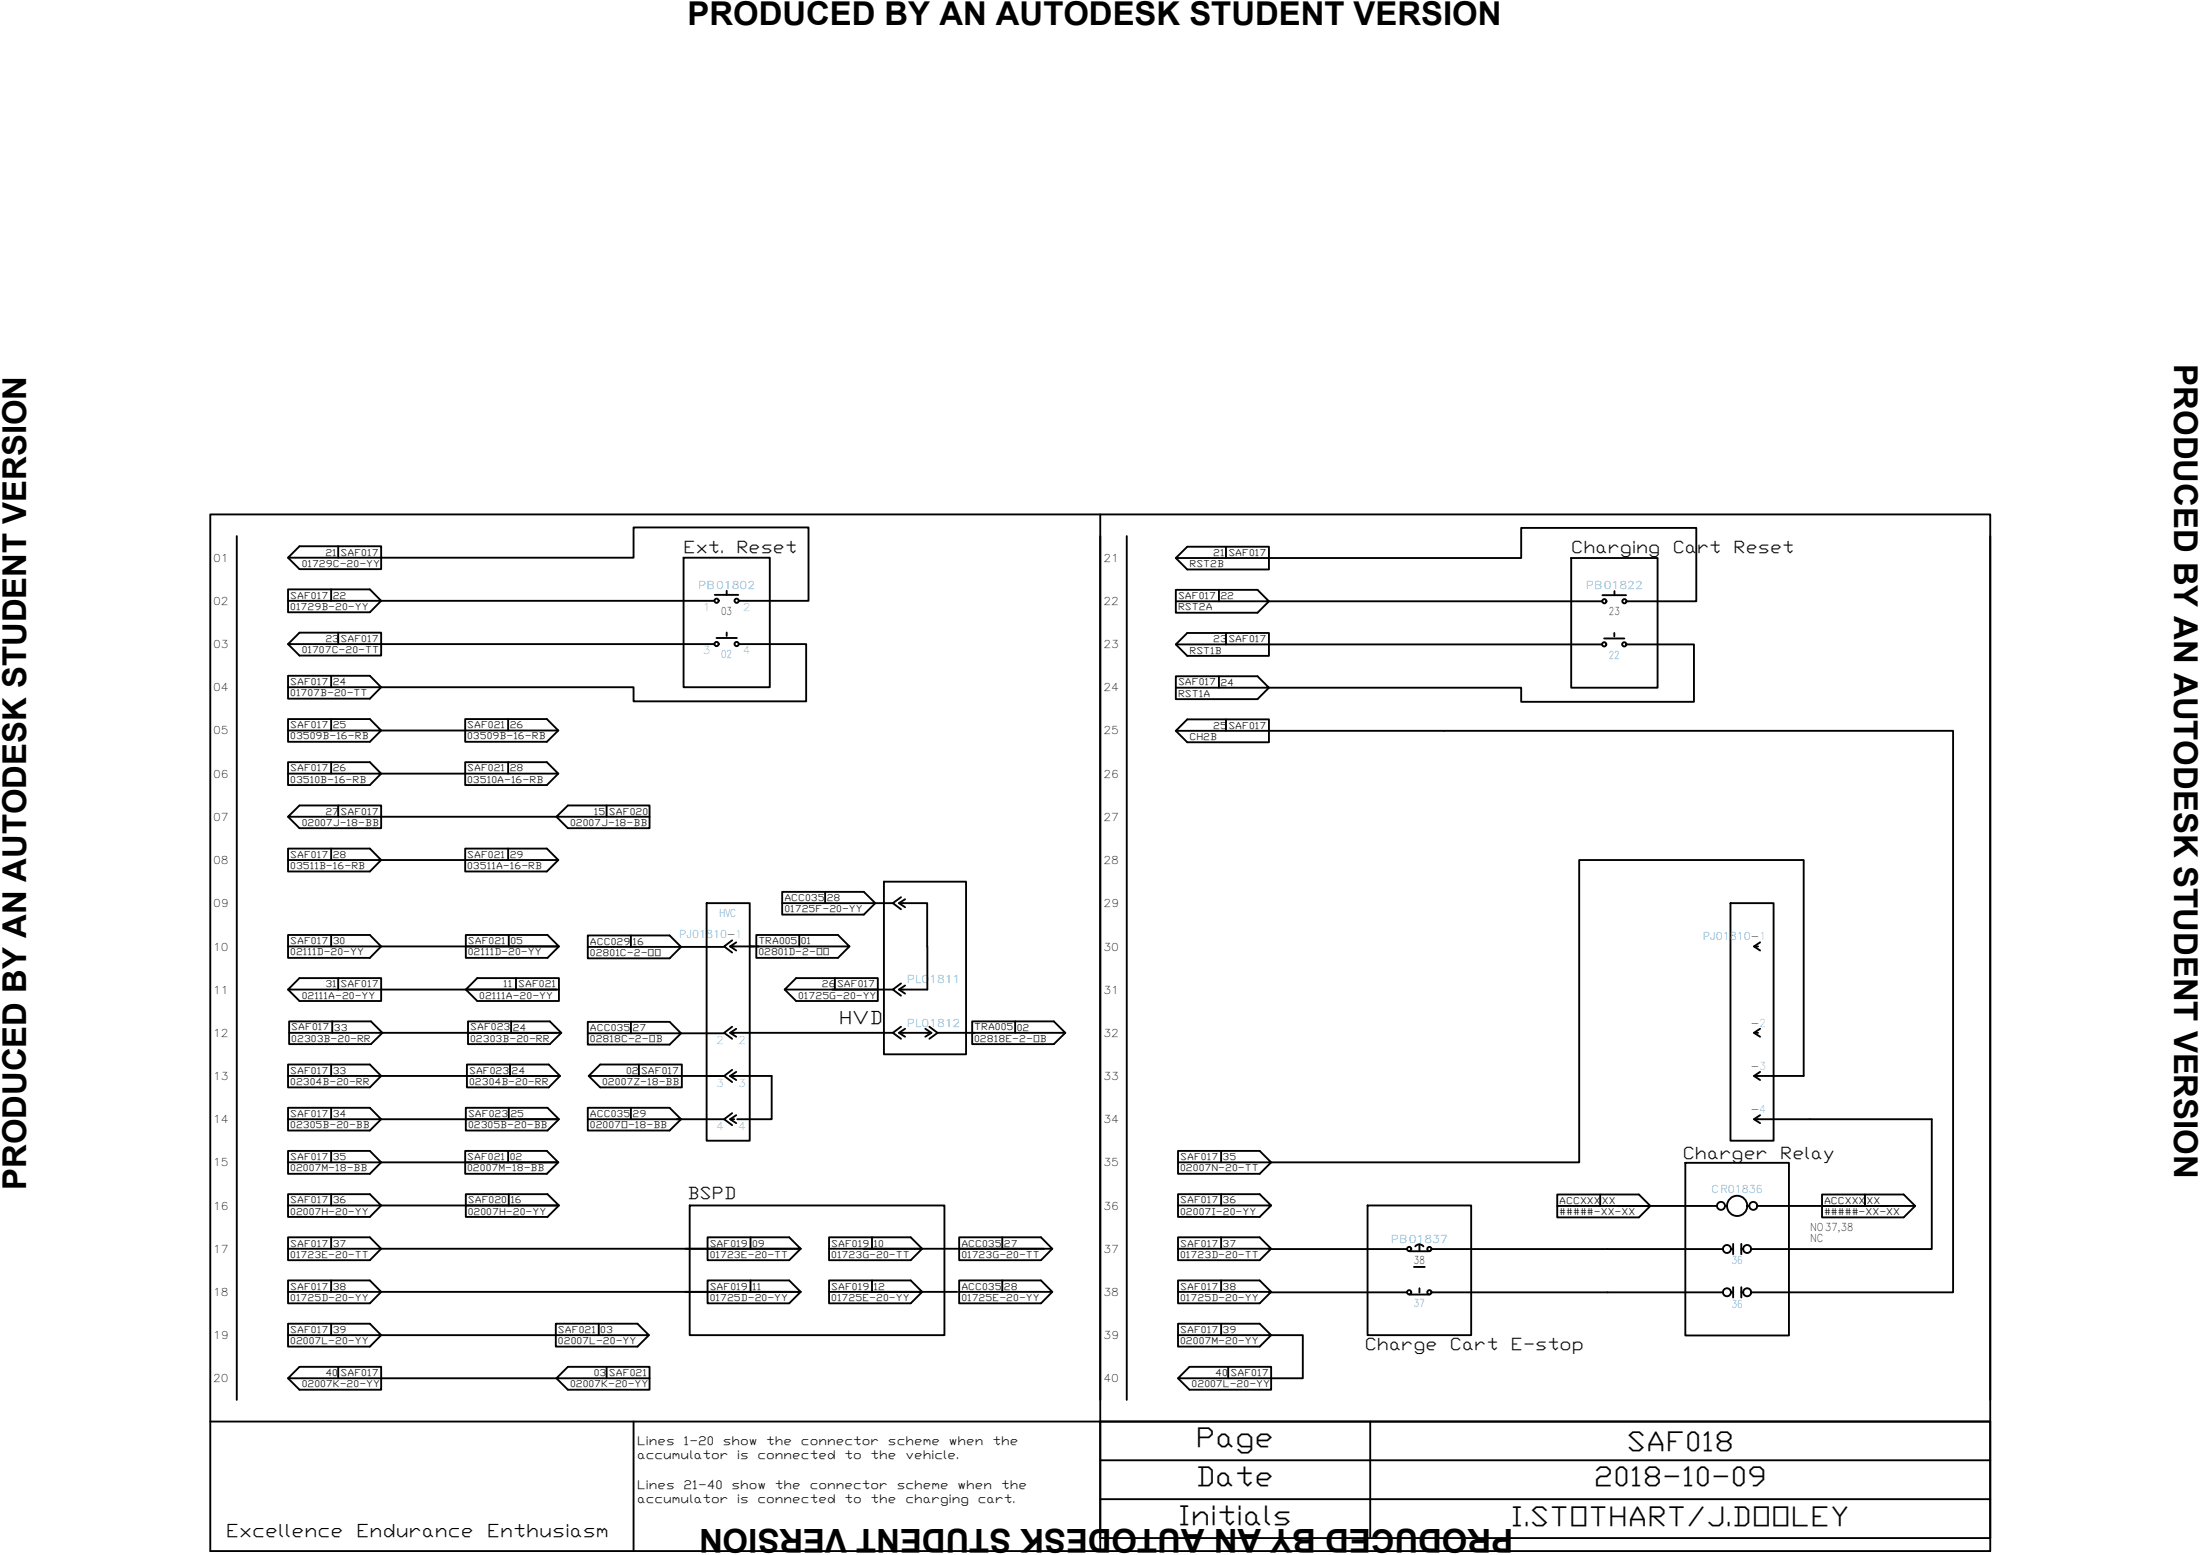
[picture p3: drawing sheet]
<svg xmlns="http://www.w3.org/2000/svg" width="297mm" height="210mm" viewBox="0 0 297 210" stroke-linecap="round" stroke-linejoin="round" font-family="sans-serif">
<g fill="none" stroke="#000" stroke-width=".25">
<path d="M28.4 69.4h240.3v140h-240.3zM32 72.4v116.6M38.9 75.3l1.5 1.5h11.1v-3.1h-11.1l-1.5 1.6h46.6v-4.1h23.7v9.9h-9.5M44.7 79.6v1.5M45.7 73.7v1.6M92.3 75.3h11.6v17.5h-11.6zM98.1 79.7v.6M148.6 69.4v140M152.1 72.4v116.6M158.8 75.3l1.5 1.6h11v-3.1h-11l-1.5 1.5h46.6v-4h23.6v9.9h-9.4M164.6 79.6v1.6M165.5 73.8v1.5"/>
<path d="M212.1 75.3h11.7v17.5h-11.7zM218 79.8v.5M268.7 72.4v116.6M38.9 86.9l1.5 1.6h11.1v-3.1h-11.1l-1.5 1.5h57.6M38.9 81.1h12.6l-1.6-1.5h-11v3h11l1.6-1.5h45M38.9 98.6h12.6l-1.6-1.5h-11v3h11l1.6-1.5M44.7 91.2v1.6M44.7 97.1v1.5M45.7 85.4v1.5M51.1 98.6h24.3l-1.6-1.5h-11v3h11l1.6-1.5M68.6 97.1v1.5M96.5 80.3h3.2"/>
<path d="M96.7 86.1h2.8M98.1 85.4v.4M99.7 86.9h9.1v7.8h-23.3v-1.9h-34l-1.6 1.5h-11v-3.1h11l1.6 1.6h-12.6M158.8 98.7l1.5 1.5h11v-3.1h-11l-1.5 1.6h104.9v75.7h-27.2M158.8 87l1.5 1.5h11v-3.1h-11l-1.5 1.6h57.5M158.8 81.2h12.5l-1.5-1.6h-11v3.1h11l1.5-1.5h45M164.6 91.3v1.5M165.5 85.4v1.6M165.5 97.1v1.6M216.4 80.3h3.1M216.6 86.2h2.7M218 85.4v.5"/>
<path d="M219.6 87h9.1v7.7h-23.3v-1.9h-34.1l-1.5 1.6h-11v-3.1h11l1.5 1.5h-12.5M38.9 110.3l1.5 1.5h11.1v-3.1h-11.1l-1.5 1.6h36.2l1.6 1.5h11v-3.1h-11l-1.6 1.6h12.6M38.9 104.4h12.6l-1.6-1.5h-11v3.1h11l1.6-1.6M38.9 116.1h12.6l-1.6-1.6h-11v3.1h11l1.6-1.5M44.7 102.9v1.5M44.7 114.5v1.6M45.7 108.7v1.6M51.1 104.4h24.3l-1.6-1.5h-11v3.1h11l1.6-1.6M51.1 116.1h24.3l-1.6-1.6h-11v3.1h11l1.6-1.5M68.6 102.9v1.5M68.6 114.5v1.6M81.9 108.7v1.6"/>
<path d="M119.3 119h11.1v23.3h-11.1zM38.9 133.6l1.5 1.5h11.1v-3.1h-11.1l-1.5 1.6h36.2M38.9 127.8h12.6l-1.6-1.6h-11v3.1h11l1.6-1.5h23.6M39 139.4h12.6l-1.5-1.5h-11.1v3h11.1l1.5-1.5M44.7 126.2v1.6M44.9 137.9v1.5M45.7 132v1.6M51.5 139.4h23.7M62.9 127.8h12.6l-1.6-1.6h-11v3.1h11l1.6-1.5M62.9 133.6l1.5 1.5h11.1v-3.1h-11.1l-1.5 1.6h12.6M63.2 139.4h12.6l-1.6-1.5h-11v3h11l1.6-1.5M68.7 126.2v1.6"/>
<path d="M69 137.9v1.5M69.7 132v1.6M79.4 139.5h12.6l-1.6-1.6h-11v3.1h11l1.6-1.5h5.8M79.4 127.8h12.6l-1.6-1.5h-11v3.1h11l1.6-1.6h5.8M85.2 126.3v1.5M85.2 137.9v1.6M95.4 121.9h5.8v32.1h-5.8zM98.6 127.8h3.8M98.6 139.4h22M98.9 126.9l-1.1 .9 1.1 .8M98.9 138.6l-1.1 .8 1.1 .8M99.4 127.2l-.8 .6 .8 .5"/>
<path d="M99.4 138.9l-.8 .5 .8 .5M102.1 127.8h12.6l-1.6-1.6h-11v3.1h11l1.6-1.5M105.6 121.9h12.6l-1.6-1.5h-11v3.1h11l1.6-1.6h2.4M105.9 133.6l1.6 1.5h11v-3.1h-11l-1.6 1.6h12.6M107.9 126.2v1.6M111.4 120.4v1.5M112.4 133.6h8.2M112.7 132v1.6M121.4 121.9h3.8v11.7h-3.8M121.4 139.4h4.4M121.7 138.6l-1.1 .8 1.1 .8M121.7 132.8l-1.1 .8 1.1 .8"/>
<path d="M121.7 121.1l-1.1 .8 1.1 .8M122.2 138.9l-.8 .5 .8 .5M122.2 133l-.8 .6 .8 .5M122.2 121.4l-.8 .5 .8 .6M124.9 138.9l.9 .5-.9 .5M125.5 138.6l1.1 .8-1.1 .8M126.6 139.4h5M131.3 139.4h12.5l-1.5-1.5h-11v3h11l1.5-1.5M137.1 137.9v1.5M233.6 121.9h5.9v32.1h-5.9zM236.8 127.8h.6M236.8 139.4h.6"/>
<path d="M237.6 138.9l-.8 .5 .8 .5M237.6 127.2l-.8 .6 .8 .5M38.9 156.9h12.6l-1.6-1.5h-11v3h11l1.6-1.5M38.9 151.1h12.6l-1.6-1.6h-11v3.1h11l1.6-1.5h23.6M38.9 145.2h12.6l-1.6-1.5h-11v3.1h11l1.6-1.6M44.7 143.7v1.5M44.7 149.5v1.6M44.7 155.4v1.5M51.4 156.9h23.6M51.4 145.2h23.6M62.8 156.9h12.6l-1.6-1.5h-11v3h11l1.6-1.5M62.9 151.1h12.6l-1.6-1.6h-11v3.1h11l1.6-1.5"/>
<path d="M63 145.2h12.6l-1.5-1.5h-11.1v3.1h11.1l1.5-1.6M68.6 155.4v1.5M68.7 149.5v1.6M68.9 143.7v1.5M79.4 151.1h12.6l-1.6-1.6h-11v3.1h11l1.6-1.5M79.5 145.2l1.5 1.6h11.1v-3.1h-11.1l-1.5 1.5h12.6M85.2 149.5v1.6M86.3 143.7v1.5M91.4 151.1h6.4M92 145.2h5.8M98.6 145.2h5.6v5.9h-4.7M98.6 151.1h.5"/>
<path d="M98.9 144.4l-1.1 .8 1.1 .9M98.9 150.3l-1.1 .8 1.1 .8M99.4 144.7l-.8 .5 .8 .6M99.4 150.5l-.8 .6 .8 .5M164.9 155.4v1.5M227.5 157h14v23.3h-14zM236.8 151.1h24v17.5h-24.3M236.8 145.2h6.7v-29.1h-30.3v40.8h-41.6l-1.5 1.5h-11v-3h11l1.5 1.5h-12.5M237.6 150.5l-.8 .6 .8 .5M237.6 144.7l-.8 .5 .8 .6M38.9 168.6h12.6l-1.6-1.6h-11v3.1h11l1.6-1.5h56.6l-1.5 1.5h-11.1v-3.1h11.1l1.5 1.6h-12.6M38.9 174.4h12.6l-1.6-1.6h-11v3.1h11l1.6-1.5h56.6l-1.5 1.5h-11.1v-3.1h11.1l1.5 1.6h-12.6"/>
<path d="M38.9 162.7h12.6l-1.6-1.5h-11v3.1h11l1.6-1.6h23.6M44.7 161.2v1.5M44.7 167v1.6M44.7 172.8v1.6M44.7 178.7v1.5M62.9 162.7h12.6l-1.6-1.5h-11v3.1h11l1.6-1.6M68.7 161.2v1.5M80.8 178.7v1.5M93.1 162.7h34.4v17.5h-34.4zM101.3 167v1.6M101.3 172.8v1.6M111.9 168.6h12.6l-1.5-1.6h-11.1v3.1h11.1l1.5-1.5"/>
<path d="M111.9 174.4h12.6l-1.5-1.6h-11.1v3.1h11.1l1.5-1.5M116.6 168.6h24.4M116.6 174.4h12.7M117.7 167v1.6M117.7 172.8v1.6M129.5 168.6h12.6l-1.5-1.6h-11.1v3.1h11.1l1.5-1.5M129.5 174.4h12.6l-1.5-1.6h-11.1v3.1h11.1l1.5-1.5M135.3 167v1.6M135.3 172.8v1.6M159.1 168.6h12.5l-1.5-1.6h-11v3.1h11l1.5-1.5M159.1 174.4h12.5l-1.5-1.6h-11v3.1h11l1.5-1.5M159.1 162.7h12.5l-1.5-1.5h-11v3.1h11l1.5-1.6"/>
<path d="M164.9 161.2v1.5M164.9 167v1.6M164.9 172.8v1.6M164.9 178.7v1.5M171.3 168.6h18.7M171.3 174.4h18.7M171.4 162.7v.1M184.6 162.7h14v17.5h-14zM190.3 168.9h2.7M190.3 174.7h2.7M190.9 171h1.5M191.1 168.2a.69 .69 0 0 1 1.1 0"/>
<path d="M191.7 168v.9M191.7 173.9v.6M193.3 168.6h39.3M193.3 174.4h39.3M210.3 162.8h12.5l-1.5-1.6h-11v3.1h11l1.5-1.5M216.1 161.2v1.6M218.5 162.8h13.3M232.9 162.8h.3M233.7 168.6h.3M233.7 174.4h.3M234 167.9v1.4M234 173.8v1.3"/>
<path d="M235.1 168.6h.3M235.1 174.4h.3M235.1 167.9v1.4M235.1 173.8v1.3M235.9 162.8h.3M237.3 162.8h17.7M246 162.8h12.6l-1.6-1.6h-11v3.1h11l1.6-1.5M251.8 161.2v1.6M28.4 191.9h240.3v15.7h-120.1v-15.7M38.9 180.2h12.6l-1.6-1.5h-11v3.1h11l1.6-1.6M38.9 186l1.5 1.6h11.1v-3.1h-11.1l-1.5 1.5h36.2l1.6 1.6h11v-3.1h-11l-1.6 1.5h12.6M45.7 184.5v1.5"/>
<path d="M51.4 180.2h36.2l-1.5-1.5h-11.1v3.1h11.1l1.5-1.6M81.9 184.5v1.5M85.5 191.9v17.5M148.6 197.1h120.1M159.1 180.2h12.5l-1.5-1.5h-11v3.1h11l1.5-1.6h4.3v5.8h-16.8l1.5-1.5h11v3.1h-11l-1.5-1.6M165.8 184.5v1.5M185 191.9v15.7M148.6 202.4h120.1"/>
<circle cx="96.7" cy="81.1" r=".29"/>
<circle cx="96.7" cy="86.9" r=".29"/>
<circle cx="99.5" cy="86.9" r=".29"/>
<circle cx="99.5" cy="81.1" r=".29"/>
<circle cx="216.6" cy="87" r=".29"/>
<circle cx="216.6" cy="81.2" r=".29"/>
<circle cx="219.3" cy="87" r=".29"/>
<circle cx="219.3" cy="81.2" r=".29"/>
<circle cx="190.3" cy="168.6" r=".29"/>
<circle cx="190.3" cy="174.4" r=".29"/>
<circle cx="193" cy="174.4" r=".29"/>
<circle cx="193" cy="168.6" r=".29"/>
<circle cx="232.4" cy="162.8" r=".54"/>
<circle cx="233.2" cy="168.6" r=".54"/>
<circle cx="233.2" cy="174.4" r=".54"/>
<circle cx="234.5" cy="162.8" r="1.37"/>
<circle cx="235.9" cy="168.6" r=".54"/>
<circle cx="235.9" cy="174.4" r=".54"/>
<circle cx="236.7" cy="162.8" r=".54"/>
</g>
<g font-size="4.4">
<text x="92.8" y="3.4">PRODUCED BY AN AUTODESK STUDENT VERSION</text>
<text x="293.6" y="49.2" transform="rotate(90 293.6 49.2)">PRODUCED BY AN AUTODESK STUDENT VERSION</text>
<text x="3.5" y="160.6" transform="rotate(-90 3.5 160.6)">PRODUCED BY AN AUTODESK STUDENT VERSION</text>
<text x="204.3" y="206.4" transform="rotate(180 204.3 206.4)">PRODUCED BY AN AUTODESK STUDENT VERSION</text>
</g>
<g font-size="3.7">
<text x="161.5" y="195.4">Page</text>
<text x="219.6" y="195.8">SAF018</text>
<text x="161.4" y="200.7">Date</text>
<text x="215.2" y="200.7">2018-10-09</text>
<text x="159" y="205.9">Initials</text>
<text x="203.9" y="205.9">I.STOTHART/J.DOOLEY</text>
</g>
<g font-size="2.4">
<text x="113.3" y="138.3">HVD</text>
<text x="30.5" y="207.5">Excellence</text>
<text x="48.1" y="207.5">Endurance</text>
<text x="65.8" y="207.5">Enthusiasm</text>
</g>
<g font-size="2.3">
<text x="92.3" y="74.6">Ext.</text>
<text x="99.4" y="74.6">Reset</text>
<text x="212.1" y="74.7">Charging</text>
<text x="225.8" y="74.7">Cart</text>
<text x="234.1" y="74.7">Reset</text>
<text x="92.8" y="161.9">BSPD</text>
<text x="227.2" y="156.4">Charger</text>
<text x="240.4" y="156.4">Relay</text>
<text x="184.3" y="182.3">Charge</text>
<text x="195.8" y="182.3">Cart</text>
<text x="204" y="182.3">E-stop</text>
</g>
<g font-size="1.6">
<text x="86" y="195">Lines</text>
<text x="86" y="196.9">accumulator</text>
<text x="92.3" y="195">1-20</text>
<text x="97.6" y="195">show</text>
<text x="99.5" y="196.9">is</text>
<text x="102.3" y="196.9">connected</text>
<text x="103.5" y="195">the</text>
<text x="108.1" y="195">connector</text>
<text x="114" y="196.9">to</text>
<text x="117.5" y="196.9">the</text>
<text x="119.9" y="195">scheme</text>
<text x="122.2" y="196.9">vehicle.</text>
<text x="128.1" y="195">when</text>
<text x="134" y="195">the</text>
<text x="86" y="200.9">Lines</text>
<text x="86" y="202.9">accumulator</text>
<text x="92.3" y="200.9">21-40</text>
<text x="98.8" y="200.9">show</text>
<text x="99.5" y="202.9">is</text>
<text x="102.3" y="202.9">connected</text>
<text x="104.6" y="200.9">the</text>
<text x="109.3" y="200.9">connector</text>
<text x="114" y="202.9">to</text>
<text x="117.5" y="202.9">the</text>
<text x="121.1" y="200.9">scheme</text>
<text x="122.2" y="202.9">charging</text>
<text x="129.3" y="200.9">when</text>
<text x="132" y="202.9">cart.</text>
<text x="135.2" y="200.9">the</text>
</g>
<g font-size="1.5">
<text x="28.8" y="75.8">01</text>
<text x="149" y="75.8">21</text>
<text x="28.8" y="81.7">02</text>
<text x="97.4" y="83">03</text>
<text x="149" y="81.7">22</text>
<text x="217.2" y="83.1">23</text>
<text x="28.8" y="87.5">03</text>
<text x="149" y="87.5">23</text>
<text x="28.8" y="93.3">04</text>
<text x="149" y="93.3">24</text>
<text x="28.8" y="99.1">05</text>
<text x="149" y="99.1">25</text>
<text x="28.8" y="105">06</text>
<text x="149" y="105">26</text>
<text x="28.8" y="110.8">07</text>
<text x="149" y="110.8">27</text>
<text x="28.8" y="116.6">08</text>
<text x="149" y="116.6">28</text>
<text x="28.8" y="122.5">09</text>
<text x="149" y="122.5">29</text>
<text x="28.8" y="128.3">10</text>
<text x="149" y="128.3">30</text>
<text x="28.8" y="134.1">11</text>
<text x="149" y="134.1">31</text>
<text x="28.8" y="139.9">12</text>
<text x="149" y="139.9">32</text>
<text x="236.4" y="138.6">-2</text>
<text x="28.8" y="145.8">13</text>
<text x="149" y="145.8">33</text>
<text x="236.4" y="144.4">-3</text>
<text x="28.8" y="151.6">14</text>
<text x="149" y="151.6">34</text>
<text x="236.4" y="150.3">-4</text>
<text x="28.8" y="157.5">15</text>
<text x="149" y="157.5">35</text>
<text x="28.8" y="163.3">16</text>
<text x="149" y="163.3">36</text>
<text x="244.4" y="167.6">NC</text>
<text x="244.4" y="166.2">NO37,38</text>
<text x="28.8" y="169.1">17</text>
<text x="149" y="169.1">37</text>
<text x="190.9" y="170.6">38</text>
<text x="28.8" y="174.9">18</text>
<text x="149" y="174.9">38</text>
<text x="28.8" y="180.8">19</text>
<text x="149" y="180.8">39</text>
<text x="28.8" y="186.6">20</text>
<text x="149" y="186.6">40</text>
</g>
<g font-size="1.5" fill="#007fff">
<text x="94.3" y="79.5">PB01802</text>
<text x="214.1" y="79.5">PB01822</text>
<text x="97.1" y="123.8">HVC</text>
<text x="91.7" y="126.7">PJ01810-1</text>
<text x="229.9" y="126.9">PJ01810-1</text>
<text x="122.5" y="132.8">PL01811</text>
<text x="122.5" y="138.6">PL01812</text>
<text x="231.1" y="161">CR01836</text>
<text x="187.8" y="167.7">PB01837</text>
</g>
<g font-size="1.5" fill="#6eddc1">
<text x="94.9" y="82.5">1</text>
<text x="100.3" y="82.5">2</text>
<text x="94.9" y="88.3">3</text>
<text x="100.3" y="88.3">4</text>
<text x="96.7" y="140.9">2</text>
<text x="99.7" y="140.9">2</text>
<text x="96.7" y="146.7">3</text>
<text x="99.7" y="146.7">3</text>
<text x="96.7" y="152.6">4</text>
<text x="99.7" y="152.6">4</text>
</g>
<g font-size="1.5" fill="#00b8b8">
<text x="97.4" y="88.9">02</text>
<text x="217.2" y="88.9">22</text>
<text x="233.8" y="170.7">36</text>
<text x="190.9" y="176.4">37</text>
<text x="233.8" y="176.5">36</text>
</g>
<g font-size="1.3">
<text x="40.7" y="76.5">01729C-20-YY</text>
<text x="43.9" y="75">21 SAF017</text>
<text x="160.6" y="76.6">RST2B</text>
<text x="163.8" y="75">21 SAF017</text>
<text x="39.2" y="80.8">SAF017</text>
<text x="39.2" y="82.3">01729B-20-YY</text>
<text x="44.9" y="80.8">22</text>
<text x="159.1" y="80.9">SAF017</text>
<text x="159.1" y="82.4">RST2A</text>
<text x="164.8" y="80.9">22</text>
<text x="40.7" y="88.2">01707C-20-TT</text>
<text x="43.9" y="86.6">23SAF017</text>
<text x="160.6" y="88.2">RST1B</text>
<text x="163.8" y="86.7">23SAF017</text>
<text x="39.2" y="92.5">SAF017</text>
<text x="39.2" y="94">01707B-20-TT</text>
<text x="44.9" y="92.5">24</text>
<text x="159.1" y="92.5">SAF017</text>
<text x="159.1" y="94">RST1A</text>
<text x="164.8" y="92.5">24</text>
<text x="39.2" y="98.3">SAF017</text>
<text x="39.2" y="99.8">03509B-16-RB</text>
<text x="44.9" y="98.3">25</text>
<text x="63.1" y="98.3">SAF021</text>
<text x="63.1" y="99.8">03509B-16-RB</text>
<text x="68.8" y="98.3">26</text>
<text x="160.6" y="99.9">CH2B</text>
<text x="163.8" y="98.4">25SAF017</text>
<text x="39.2" y="104.1">SAF017</text>
<text x="39.2" y="105.6">03510B-16-RB</text>
<text x="44.9" y="104.1">26</text>
<text x="63.1" y="104.1">SAF021</text>
<text x="63.1" y="105.6">03510A-16-RB</text>
<text x="68.8" y="104.1">28</text>
<text x="40.7" y="111.5">02007J-18-BB</text>
<text x="43.9" y="110">27SAF017</text>
<text x="77" y="111.5">02007J-18-BB</text>
<text x="80.2" y="110">15 SAF020</text>
<text x="39.2" y="115.8">SAF017</text>
<text x="39.2" y="117.3">03511B-16-RB</text>
<text x="44.9" y="115.8">28</text>
<text x="63.1" y="115.8">SAF021</text>
<text x="63.1" y="117.3">03511A-16-RB</text>
<text x="68.8" y="115.8">29</text>
<text x="105.9" y="121.6">ACC035</text>
<text x="105.9" y="123.1">01725F-20-YY</text>
<text x="111.6" y="121.6">28</text>
<text x="39.2" y="127.5">SAF017</text>
<text x="39.2" y="129">02111D-20-YY</text>
<text x="44.9" y="127.5">30</text>
<text x="63.2" y="127.5">SAF021</text>
<text x="63.2" y="129">02111D-20-YY</text>
<text x="68.9" y="127.5">05</text>
<text x="79.7" y="127.5">ACC029</text>
<text x="79.7" y="129">02801C-2-OO</text>
<text x="85.4" y="127.5">16</text>
<text x="102.4" y="127.5">TRA005</text>
<text x="102.4" y="129">02801D-2-OO</text>
<text x="108.1" y="127.5">01</text>
<text x="40.7" y="134.8">02111A-20-YY</text>
<text x="43.9" y="133.3">31 SAF017</text>
<text x="64.7" y="134.8">02111A-20-YY</text>
<text x="67.9" y="133.3">11 SAF021</text>
<text x="107.8" y="134.8">01725G-20-YY</text>
<text x="111" y="133.3">26SAF017</text>
<text x="39.3" y="139.1">SAF017</text>
<text x="39.3" y="140.6">02303B-20-RR</text>
<text x="45.1" y="139.1">33</text>
<text x="63.5" y="139.1">SAF023</text>
<text x="63.5" y="140.6">02303B-20-RR</text>
<text x="69.2" y="139.1">24</text>
<text x="79.7" y="139.2">ACC035</text>
<text x="79.7" y="140.7">02818C-2-OB</text>
<text x="85.4" y="139.2">27</text>
<text x="131.5" y="139.1">TRA005</text>
<text x="131.5" y="140.6">02818E-2-OB</text>
<text x="137.3" y="139.1">02</text>
<text x="39.2" y="144.9">SAF017</text>
<text x="39.2" y="146.5">02304B-20-RR</text>
<text x="44.9" y="144.9">33</text>
<text x="63.3" y="144.9">SAF023</text>
<text x="63.3" y="146.5">02304B-20-RR</text>
<text x="69.1" y="144.9">24</text>
<text x="81.3" y="146.5">02007Z-18-BB</text>
<text x="84.5" y="144.9">02 SAF017</text>
<text x="39.2" y="150.8">SAF017</text>
<text x="39.2" y="152.3">02305B-20-BB</text>
<text x="44.9" y="150.8">34</text>
<text x="63.2" y="150.8">SAF023</text>
<text x="63.2" y="152.3">02305B-20-BB</text>
<text x="68.9" y="150.8">25</text>
<text x="79.7" y="150.8">ACC035</text>
<text x="79.7" y="152.3">02007O-18-BB</text>
<text x="85.4" y="150.8">29</text>
<text x="39.2" y="156.6">SAF017</text>
<text x="39.2" y="158.1">02007M-18-BB</text>
<text x="44.9" y="156.6">35</text>
<text x="63.1" y="156.6">SAF021</text>
<text x="63.1" y="158.1">02007M-18-BB</text>
<text x="68.8" y="156.6">02</text>
<text x="159.3" y="156.6">SAF017</text>
<text x="159.3" y="158.1">02007N-20-TT</text>
<text x="165.1" y="156.6">35</text>
<text x="39.2" y="162.4">SAF017</text>
<text x="39.2" y="163.9">02007H-20-YY</text>
<text x="44.9" y="162.4">36</text>
<text x="63.2" y="162.4">SAF020</text>
<text x="63.2" y="163.9">02007H-20-YY</text>
<text x="68.9" y="162.4">16</text>
<text x="159.3" y="162.4">SAF017</text>
<text x="159.3" y="163.9">02007I-20-YY</text>
<text x="165.1" y="162.4">36</text>
<text x="210.5" y="162.5">ACCXXXXX</text>
<text x="210.5" y="164">#####-XX-XX</text>
<text x="246.3" y="162.5">ACCXXXXX</text>
<text x="246.3" y="164">#####-XX-XX</text>
<text x="39.2" y="168.3">SAF017</text>
<text x="39.2" y="169.8">01723E-20-TT</text>
<text x="44.9" y="168.3">37</text>
<text x="95.8" y="168.3">SAF019</text>
<text x="95.8" y="169.8">01723E-20-TT</text>
<text x="101.5" y="168.3">09</text>
<text x="112.2" y="168.3">SAF019</text>
<text x="112.2" y="169.8">01723G-20-TT</text>
<text x="117.9" y="168.3">10</text>
<text x="129.8" y="168.3">ACC035</text>
<text x="129.8" y="169.8">01723G-20-TT</text>
<text x="135.5" y="168.3">27</text>
<text x="159.3" y="168.3">SAF017</text>
<text x="159.3" y="169.8">01723D-20-TT</text>
<text x="165.1" y="168.3">37</text>
<text x="39.2" y="174.1">SAF017</text>
<text x="39.2" y="175.6">01725D-20-YY</text>
<text x="39.2" y="179.9">SAF017</text>
<text x="44.9" y="174.1">38</text>
<text x="44.9" y="179.9">39</text>
<text x="75.3" y="179.9">SAF021</text>
<text x="81.1" y="179.9">03</text>
<text x="95.8" y="174.1">SAF019</text>
<text x="95.8" y="175.6">01725D-20-YY</text>
<text x="101.5" y="174.1">11</text>
<text x="112.2" y="174.1">SAF019</text>
<text x="112.2" y="175.6">01725E-20-YY</text>
<text x="117.9" y="174.1">12</text>
<text x="129.8" y="174.1">ACC035</text>
<text x="129.8" y="175.6">01725E-20-YY</text>
<text x="135.5" y="174.1">28</text>
<text x="159.3" y="174.1">SAF017</text>
<text x="159.3" y="175.6">01725D-20-YY</text>
<text x="159.3" y="179.9">SAF017</text>
<text x="165.1" y="174.1">38</text>
<text x="165.1" y="179.9">39</text>
<text x="39.2" y="181.4">02007L-20-YY</text>
<text x="43.9" y="185.8">40 SAF017</text>
<text x="75.3" y="181.4">02007L-20-YY</text>
<text x="80.2" y="185.8">03 SAF021</text>
<text x="159.3" y="181.4">02007M-20-YY</text>
<text x="164.1" y="185.8">40 SAF017</text>
<text x="40.7" y="187.3">02007K-20-YY</text>
<text x="77" y="187.3">02007K-20-YY</text>
<text x="160.9" y="187.3">02007L-20-YY</text>
</g>
</svg>
